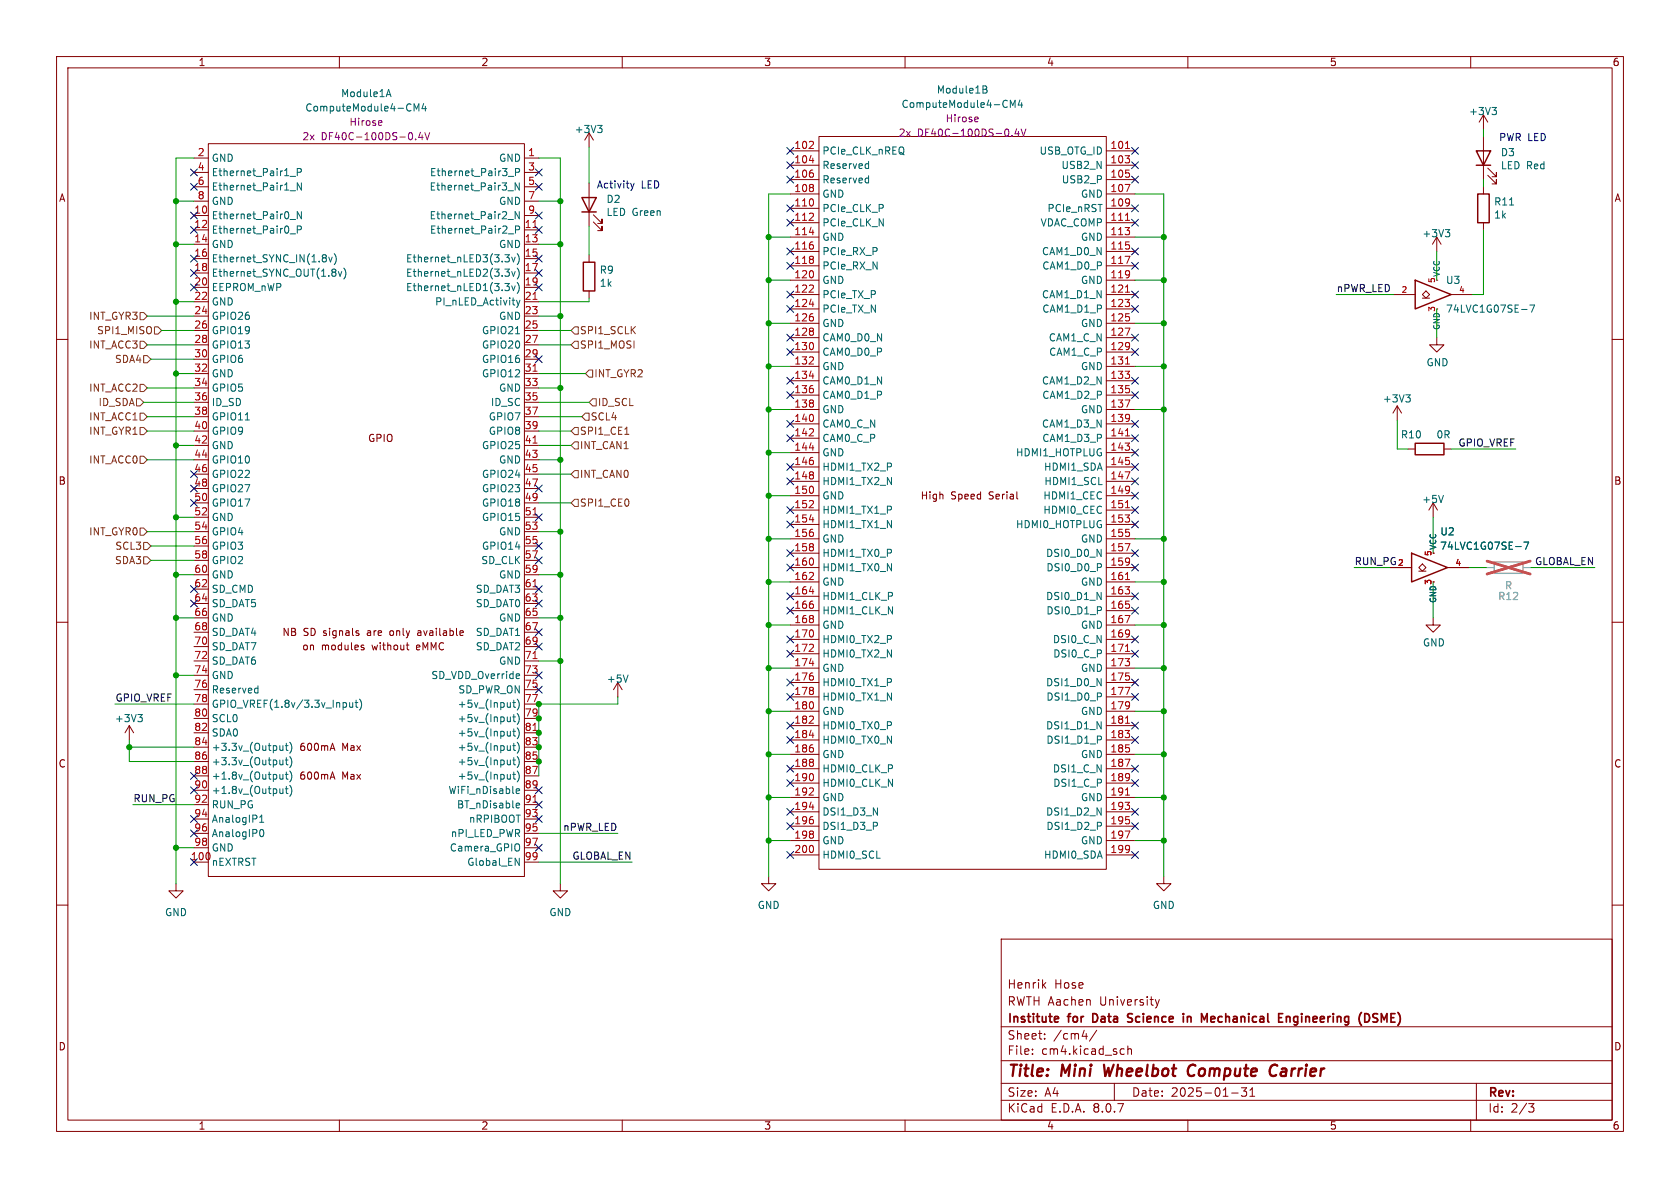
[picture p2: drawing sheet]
<svg xmlns="http://www.w3.org/2000/svg" width="297mm" height="210mm" viewBox="0 0 297 210" stroke-linecap="round" stroke-linejoin="round" font-family="sans-serif">
<g fill="none" stroke="#840000" stroke-width=".18">
<path d="M10 10h277v190h-277zM12 12h273v186h-273zM60 10v2M110 10v2M160 10v2M210 10v2M260 10v2M34.3 27.9h2.5M34.3 38.1h2.5M34.3 30.5h2.5M34.3 33h2.5M34.3 35.6h2.5"/>
<path d="M36.8 25.4h55.9v129.5h-55.9zM92.7 27.9h2.5M92.7 38.1h2.5M92.7 30.5h2.5M92.7 33h2.5M92.7 35.6h2.5M104.1 23.5v2.5M104.1 32.4v7.6M104.1 23.5l-.7 1.3M104.1 23.5l.8 1.3M104.9 39.2l1.5 1.6v-.8v.8h-.7M104.9 38l1.5 1.5v-.8v.8h-.7"/>
<path d="M139.7 26.7h5.1M139.7 29.2h5.1M139.7 31.8h5.1M139.7 34.3h5.1M139.7 36.8h5.1M139.7 39.4h5.1M144.8 24.1h50.8v129.6h-50.8zM195.6 26.7h5.1M195.6 29.2h5.1M195.6 31.8h5.1M195.6 34.3h5.1M195.6 36.8h5.1"/>
<path d="M195.6 39.4h5.1M262.3 20.3v2.6M262.3 24.1v7.7M262.3 33v1.3M262.3 39.4v1.2M262.3 20.3l-.8 1.3M262.3 20.3l.7 1.3M263 31l1.5 1.5v-.7v.7h-.7M263 29.7l1.5 1.5v-.7v.7h-.7M34.3 40.6h2.5M34.3 43.2h2.5M34.3 45.7h2.5"/>
<path d="M34.3 48.3h2.5M34.3 50.8h2.5M34.3 53.3h2.5M34.3 55.9h2.5M34.3 58.4h2.5M92.7 40.6h2.5M92.7 43.2h2.5M92.7 45.7h2.5M92.7 48.3h2.5M92.7 50.8h2.5M92.7 53.3h2.5M92.7 55.9h2.5"/>
<path d="M92.7 58.4h2.5M104.1 45.1v1.3M104.1 51.4v1.3M139.7 52.1h5.1M139.7 41.9h5.1M139.7 44.5h5.1M139.7 47h5.1M139.7 49.5h5.1M139.7 54.6h5.1M139.7 57.2h5.1M139.7 59.7h5.1M195.6 52.1h5.1"/>
<path d="M195.6 41.9h5.1M195.6 44.5h5.1M195.6 47h5.1M195.6 49.5h5.1M195.6 54.6h5.1M195.6 57.2h5.1M195.6 59.7h5.1M246.4 52.1h3.8M251.5 52.7h1.2M252.1 51.4l.6 .7-.6 .6-.6-.6zM254 59.7v1.3h1.3l-1.3 1.2-1.3-1.2h1.3M254 41.9l-.8 1.3"/>
<path d="M254 41.9v2.6M254 41.9l.8 1.3M256.5 52.1h3.8M10 60h2M34.3 61h2.5M34.3 63.5h2.5M34.3 66h2.5M34.3 68.6h2.5M34.3 71.1h2.5M34.3 73.7h2.5M34.3 76.2h2.5M34.3 78.7h2.5"/>
<path d="M92.7 61h2.5M92.7 63.5h2.5M92.7 66h2.5M92.7 68.6h2.5M92.7 71.1h2.5M92.7 73.7h2.5M92.7 76.2h2.5M92.7 78.7h2.5M139.7 62.2h5.1M139.7 64.8h5.1M139.7 67.3h5.1M139.7 69.9h5.1"/>
<path d="M139.7 72.4h5.1M139.7 74.9h5.1M139.7 77.5h5.1M195.6 62.2h5.1M195.6 64.8h5.1M195.6 67.3h5.1M195.6 69.9h5.1M195.6 72.4h5.1M195.6 74.9h5.1M195.6 77.5h5.1M247 71.8l-.7 1.2M247 71.8v2.5"/>
<path d="M247 71.8l.8 1.2M248.9 79.4h1.3M255.3 79.4h1.2M285 60h2M34.3 81.3h2.5M34.3 83.8h2.5M34.3 86.4h2.5M34.3 88.9h2.5M34.3 91.4h2.5M34.3 94h2.5M34.3 96.5h2.5M34.3 99.1h2.5"/>
<path d="M92.7 81.3h2.5M92.7 83.8h2.5M92.7 86.4h2.5M92.7 88.9h2.5M92.7 91.4h2.5M92.7 94h2.5M92.7 96.5h2.5M92.7 99.1h2.5M139.7 80h5.1M139.7 82.6h5.1M139.7 85.1h5.1M139.7 87.6h5.1"/>
<path d="M139.7 90.2h5.1M139.7 92.7h5.1M139.7 95.3h5.1M139.7 97.8h5.1M195.6 80h5.1M195.6 82.6h5.1M195.6 85.1h5.1M195.6 87.6h5.1M195.6 90.2h5.1M195.6 92.7h5.1M195.6 95.3h5.1M195.6 97.8h5.1"/>
<path d="M251.5 99.7l.6 .6-.6 .7-.7-.7zM253.4 88.9l-.8 1.3M253.4 88.9v2.5M253.4 88.9l.7 1.3M10 110h2M34.3 101.6h2.5M34.3 104.1h2.5M34.3 106.7h2.5M34.3 109.2h2.5M34.3 111.8h2.5M34.3 114.3h2.5M34.3 116.8h2.5"/>
<path d="M34.3 119.4h2.5M63.3 111.9l.2 .2-.2 .2M63.3 111.5l.1 .1M64 114.5h.3l.1 .2-.2 .2h-.2M64 114l.3 .1M71.8 114h.5M72.1 114.8l.2 .1M74.2 111.5l-.3 .1M74.3 111.9h-.3l-.2 .1 .1 .3h.4M92.7 101.6h2.5M92.7 104.1h2.5M92.7 106.7h2.5"/>
<path d="M92.7 109.2h2.5M92.7 111.8h2.5M92.7 114.3h2.5M92.7 116.8h2.5M92.7 119.4h2.5M139.7 100.3h5.1M139.7 102.9h5.1M139.7 105.4h5.1M139.7 108h5.1M139.7 110.5h5.1M139.7 113h5.1M139.7 115.6h5.1"/>
<path d="M139.7 118.1h5.1M195.6 100.3h5.1M195.6 102.9h5.1M195.6 105.4h5.1M195.6 108h5.1M195.6 110.5h5.1M195.6 113h5.1M195.6 115.6h5.1M195.6 118.1h5.1M245.7 100.3h3.9M250.8 101h1.3M253.4 109.2v1.3h1.2l-1.2 1.3-1.3-1.3h1.3"/>
<path d="M255.9 100.3h3.8M285 110h2M22.9 128.3l-.8 1.2M22.9 128.3v2.5M22.9 128.3l.7 1.2M34.3 121.9h2.5M34.3 124.5h2.5M34.3 127h2.5M34.3 129.5h2.5M34.3 132.1h2.5M34.3 134.6h2.5M34.3 137.2h2.5"/>
<path d="M34.3 139.7h2.5M58.5 137.4h.6M58.5 132.3h.6M58.8 136.5l.4 1.2M58.8 131.4l.4 1.3M92.7 121.9h2.5M92.7 124.5h2.5M92.7 127h2.5M92.7 129.5h2.5M92.7 132.1h2.5M92.7 134.6h2.5M92.7 137.2h2.5"/>
<path d="M92.7 139.7h2.5M109.2 120.7l-.7 1.2M109.2 120.7v2.5M109.2 120.7l.8 1.2M139.7 120.7h5.1M139.7 123.2h5.1M139.7 125.7h5.1M139.7 128.3h5.1M139.7 130.8h5.1M139.7 133.4h5.1M139.7 135.9h5.1M139.7 138.4h5.1"/>
<path d="M195.6 120.7h5.1M195.6 123.2h5.1M195.6 125.7h5.1M195.6 128.3h5.1M195.6 130.8h5.1M195.6 133.4h5.1M195.6 135.9h5.1M195.6 138.4h5.1M31.1 156.2v1.3h1.3l-1.3 1.3-1.3-1.3h1.3M34.3 142.2h2.5M34.3 144.8h2.5M34.3 147.3h2.5"/>
<path d="M34.3 149.9h2.5M92.7 142.2h2.5M92.7 144.8h2.5M92.7 147.3h2.5M92.7 149.9h2.5M92.7 152.4h2.5M99.1 156.2v1.3h1.2l-1.2 1.3-1.3-1.3h1.3M135.9 154.9v1.3h1.3l-1.3 1.3-1.3-1.3h1.3M139.7 141h5.1M139.7 143.5h5.1M139.7 146.1h5.1M139.7 148.6h5.1"/>
<path d="M139.7 151.1h5.1M195.6 141h5.1M195.6 143.5h5.1M195.6 146.1h5.1M195.6 148.6h5.1M195.6 151.1h5.1M205.7 154.9v1.3h1.3l-1.3 1.3-1.2-1.3h1.2M10 160h2M177 166h108v32h-108zM184.5 174.1l.4 .6M184.9 173.7l-.6 .6M204.2 176.7l.4 1"/>
<path d="M204.6 177.7l-.1 .4-.3 .1M205 176.7l-.4 1M285 160h2M60 198v2M110 198v2M160 198v2M177 194.5h108M177 191.5h108M177 187.5h108M177 181.5h108M182.5 186.3v.1M182.5 185.5v.1"/>
<path d="M184.7 183.6v.1M184.7 182.8v.1M191.3 183.2h.9M193.9 182.1l-1.3 2M197 191.5v3M198.3 185.4l.4 .1M198.7 186.3l-.4 .1M199.4 185.5l.2-.1 .4 .1v.9M199.4 184.9v1.5M210 198v2M217.7 193.2h1.2M220.4 192.3l-.5 .6 .4 .1v.7l-.2 .1h-.4l-.2-.1"/>
<path d="M221 193.8h.8M221 192.7l.4-.4v1.5M260 198v2M261 191.5v6.5M270.2 195.1h1l-.5 .6 .4 .1 .1 .5-.3 .3h-.4"/>
</g>
<path d="M195.2 188.2l.2 2 .6-1.4M211 188.2a1.13 1.13 0 0 0-1 .7 1.13 1.13 0 0 0 .3 1.2l.2 .1 .5-.1M225.6 190a.73 .73 0 0 1-.9 .1M225.8 188.4a.69 .69 0 0 0-1 .1" fill="none" stroke="#840000" stroke-width=".4"/>
<g fill="none" stroke="#840000" stroke-width=".3">
<path d="M186.6 179.7l.5 .1v.2l-.7 .2M193.6 179.2h-.4v1.5h.4M200.2 179.3l-.6-.1-.3 .3 .2 .3 .6 .2M209.2 179.2v.1M209.9 179.7v1M210.5 179.8l-.4-.1-.2 .1M214.6 179.7h-.3l-.2 .2v.7l.5 .1M226.1 179.2h.7M227.4 179.8l.2-.1 .4 .1 .1 .9M227.4 179.7v1M241.6 179.2a.81 .81 0 0 1 .5 .7 .81 .81 0 0 1-.5 .8M243.3 179.2h-.3l-.3 .3 .1 .3 .5 .2"/>
<path d="M187.1 180.6l-.5 .1M199.3 180.6h.8M214.8 180l-.7 .2M226.1 180.7h.7M242.7 180.6l.6 .1"/>
</g>
<path d="M102.9 34.9h2.5l-1.3 2.6zM102.9 37.5h2.5M261 26.7h2.5l-1.2 2.5zM261 29.2h2.5M261.2 34.3h2.1v5.1h-2.1zM103.1 46.4h2.1v5h-2.1zM250.2 49.5l6.3 2.6-6.3 2.5zM250.2 78.4h5.1v2h-5.1zM249.6 97.8l6.3 2.5-6.3 2.6z" fill="none" stroke="#840000" stroke-width=".25"/>
<g fill="none" stroke="#006464" stroke-width=".18">
<path d="M68.4 16.7h.6M68.7 15.8l.4 1.3M73.2 19.6v-1.2l.4 .9 .5-.9v1.2M74.9 18.3l-.3 .9h.8M75.2 18.8v.8M173.8 15.2l.6 .1v.2l-.2 .3M173.8 15.8h.4M174.2 15.8l.3 .2-.1 .3-.6 .2M178.6 19v-1.3l.4 .9 .5-.9v1.3M180.3 17.7l-.3 .9h.8M180.6 18.1v.9M263.8 19h.8l-.5 .5"/>
<path d="M264.3 19.5l.3 .2v.3l-.3 .3M51.3 38.8h1M51.3 31.2h1M51.3 33.7h1M52.6 30.5l.6-.1 .1-.2-.1-.3-.6-.1v1.3M53.3 32.3v1.3l-.7-1.3v1.3M53.3 37.4v1.3l-.7-1.3v1.3M89.8 38.8h1M89.8 33.7h1M89.9 31.2h.9M91.1 30.5l.6-.1 .2-.2-.1-.3-.7-.1v1.3M91.8 32.3v1.3l-.7-1.3v1.3"/>
<path d="M91.8 37.4v1.3l-.7-1.3v1.3M105.7 22.2h.7l-.4 .5M106.2 22.7l.2 .2v.3l-.2 .2M153.2 28.9l.4 .1M153.2 31.5h.4M153.6 29.7l-.4 .1M153.6 28.5v1.3M153.6 31.1v1.2M153.6 32.3h-.4M266.9 36.2h.7M51.3 41.3h1M52.6 40.6h.6l.1-.2-.1-.3-.6-.2v1.3"/>
<path d="M57.6 45.2v.3M57.6 45.7v.5M58.1 45.5l.3 .8 .3-.8M59.1 44.8a1.46 1.46 0 0 1 0 2M59.8 48l.3 .8 .3-.8M60.8 47.4a1.46 1.46 0 0 1 0 1.9M89.3 45h.7l-.4 .5 .4 .1v.5l-.2 .2h-.4M89.3 47.6h.7l-.4 .5 .4 .1v.4l-.2 .2h-.4M89.3 50.1h.7l-.4 .5 .4 .1v.4l-.2 .3h-.4M89.9 41.3h.9M90.5 45.5l.3 .8 .3-.8M90.5 48l.3 .8 .3-.8"/>
<path d="M90.5 50.5l.3 .9 .3-.9M91.1 40.6h.6l.2-.2-.1-.3-.7-.2v1.3M91.1 59h.8M91.3 53.1l.3 .8M91.4 44.8a1.46 1.46 0 0 1 0 2M91.4 47.4a1.46 1.46 0 0 1 0 1.9M91.4 49.9a1.46 1.46 0 0 1 0 2M91.6 53.9l-.3 .4M91.9 53.1l-.3 .8M255.5 40.6h.8l-.4 .5M256.1 41.1l.2 .2v.3l-.2 .3M269 54.7h1"/>
<path d="M270.5 53.9h.8l-.5 1.3M43.4 74.2h.7M248.5 69.8h.8l-.4 .5M249.1 70.3l.2 .2v.3l-.2 .3M255.2 87.6l-.4 1.2M268 96.6h.9M269.4 95.8h.8l-.5 1.3M91.4 119.1l.4 .1 .1 .2-.6 .1M91.8 119.9l-.4 .1M111 119.3l-.4 1.3M24.4 126.3h.8l-.5 .5M24.9 126.8l.3 .2v.3l-.3 .3"/>
<path d="M45.2 121.7h.4M45.6 121.2v1.3M45.6 122.4l-.4 .1M50 132.5l-.3 .2M50 131.8v.9M50 134.4v.8M50 136.9v.8M50 139.4v.9M50 135.1l-.3 .1M50 137.6l-.3 .1M50.4 131.8h.5M50.4 134.4h.5"/>
<path d="M50.4 136.9h.5M50.4 139.4h.5M50.6 131.4v1.1l.3 .2M50.6 133.9v1.1l.3 .2M50.6 136.5v1.1l.3 .1M50.6 139v1.1l.3 .2M51.2 133.7a1.46 1.46 0 0 1 0 2M51.2 131.2a1.46 1.46 0 0 1 0 1.9M51.2 136.3a1.46 1.46 0 0 1 0 1.9M51.2 138.8a1.46 1.46 0 0 1 0 2M61.2 124.3v.6M61.8 124.2l.1 .8h.3l.2-.1"/>
<path d="M62.4 124.2v.8M62.8 124.2h.5M63 123.8v1.1l.3 .1M63.6 123.6a1.46 1.46 0 0 1 0 1.9M90.7 124.2h.4M90.7 126.7h.4M90.7 129.3h.4M90.7 131.8h.4M90.7 134.4h.4M90.7 136.9h.4M90.8 123.8v1.1l.3 .1M90.8 126.3v1.1l.3 .2"/>
<path d="M90.8 128.8v1.1l.3 .2M90.8 131.4v1.1l.3 .2M90.8 133.9v1.1l.3 .2M90.8 136.5v1.1l.3 .1M91.3 139.9l.6-.2-.1-.2-.4-.1-.1 .2v.6h.5M91.4 123.6a1.46 1.46 0 0 1 0 1.9M91.4 126.1a1.46 1.46 0 0 1 0 2M91.4 128.7a1.46 1.46 0 0 1 0 1.9M91.4 131.2a1.46 1.46 0 0 1 0 1.9M91.4 133.7a1.46 1.46 0 0 1 0 2M91.4 136.3a1.46 1.46 0 0 1 0 1.9M45.9 145.4h.7"/>
<path d="M45.9 144.5l.4-.4v1.3M46 146.8l.2-.2a.68 .68 0 0 1 .4 .7 .68 .68 0 0 1-.4 .6l-.2-.1M50 140.2l-.3 .1M91.1 151.7l.7 1.3v-1.3M91.3 142h.4l.2 .3-.6 .1M91.3 142.8h.5M91.6 149.2h.1a.81 .81 0 0 1-.1 1.2"/>
</g>
<g fill="none" stroke="#a90000" stroke-width=".18">
<path d="M143 26.3h.8M143 39h.8M143.1 28.4h.8M143.8 25.1v.4M143.8 37.8v.4M198.9 32.6h.9l-.6 1.3M199 26.3h.7M199 39h.7M94.2 40.2h.7M94.2 52.9h.7M143 51.7h.8M143.1 41.1h.8"/>
<path d="M143.1 53.8h.8M143.8 50.5v.4M198.9 45.3h.9l-.6 1.3M198.9 58h.9l-.6 1.3M199 51.7h.7M94.2 65.6h.7M94.2 78.3h.7M143 64.4h.8M143 77.1h.8M143.1 66.5h.8M143.1 79.2h.8M143.8 63.2v.4"/>
<path d="M143.8 75.9v.4M198.9 70.7h.9l-.6 1.3M199 64.4h.7M199 77.1h.7M94.2 91h.7M143 89.8h.8M143.1 91.9h.8M143.8 88.6v.4M198.9 83.4h.9l-.6 1.3M198.9 96.1h.9l-.6 1.3M199 89.8h.7M94.2 103.7h.7"/>
<path d="M94.2 116.4h.7M143 102.5h.8M143 115.2h.8M143.1 104.6h.8M143.1 117.3h.8M143.8 101.3v.4M143.8 114v.4M198.9 108.8h.9l-.6 1.3M199 102.5h.7M199 115.2h.7M94.2 129.1h.7M143 127.9h.8"/>
<path d="M143.1 130h.8M143.8 126.7v.4M143.8 139.4v.4M198.9 121.5h.9l-.6 1.3M198.9 134.2h.9l-.6 1.3M199 127.9h.7M94.2 141.8h.7M143 140.6h.8M143.1 142.7h.8M198.9 146.9h.9l-.6 1.3M199 140.6h.7"/>
</g>
<path d="M67.1 21.3l.4 .1v.2l-.6 .1M67.5 22.1l-.4 .1M73.5 24.6v.1M74.3 23.4l-.3 .9h.8M74.6 23.9v.8M75.1 23.4l.4 1.3 .5-1.3M172.5 20.7h.4v.3l-.6 .1M172.9 21.5h-.4M178.9 24v.1M179.7 22.7l-.3 1h.8M180 23.2v.9M180.5 22.8l.4 1.3 .5-1.3" fill="none" stroke="#840084" stroke-width=".18"/>
<path d="M264.2 99.3h5v2h-5z" fill="none" stroke="#a1a1a1" stroke-width=".25"/>
<path d="M262.9 100.3h1.3M269.2 100.3h1.3" fill="none" stroke="#a1a1a1" stroke-width=".18"/>
<path d="M262.9 99.2l7.6 2.3M270.5 99.2l-7.6 2.3" fill="none" stroke="#e75356" stroke-width=".46"/>
<g fill="none" stroke="#725600" stroke-width=".18">
<path d="M24.8 55.2h.6l.6 .7-.6 .6h-.6zM27.3 57.8h.6l.7 .6-.7 .7h-.6zM101.6 57.8h.6v1.3h-.6l-.6-.7zM24.1 70.5h.7l.6 .6-.6 .7h-.7zM24.8 73h.6l.6 .7-.6 .6h-.6zM24.8 60.3h.6l.6 .7-.6 .6h-.6zM24.8 67.9h.6l.6 .7-.6 .6h-.6zM24.8 75.6h.6l.6 .6-.6 .6h-.6zM25.4 62.9h.6l.7 .6-.7 .6h-.6zM101.6 60.3h.6v1.3h-.6l-.6-.6zM101.6 75.6h.6v1.2h-.6l-.6-.6zM101.6 78.1h.6v1.3h-.6l-.6-.7z"/>
<path d="M103.5 73h.6v1.3h-.6l-.6-.6zM104.1 65.4h.7v1.3h-.7l-.6-.7zM104.8 70.5h.6v1.3h-.6l-.7-.7zM110.4 76.8h.8M24.8 80.6h.6l.6 .7-.6 .6h-.6zM24.8 93.3h.6l.6 .7-.6 .6h-.6zM25.4 95.9h.6l.7 .6-.7 .7h-.6zM25.4 98.4h.6l.7 .7-.7 .6h-.6zM101.6 83.2h.6v1.3h-.6l-.6-.7zM101.6 88.3h.6v1.2h-.6l-.6-.6z"/>
</g>
<path d="M111.5 32.4l.3 .8M111.8 33.2l-.3 .5M112.1 32.4l-.3 .8" fill="none" stroke="#0000c2" stroke-width=".18"/>
<g fill="none" stroke="#009600" stroke-width=".18">
<path d="M31.1 35.6h3.2M34.3 27.9h-3.2v128.3M95.2 27.9h3.9v128.3M95.2 35.6h3.9M104.1 26v6.4M139.7 34.3h-3.8v120.6M200.7 34.3h5v120.6M262.3 22.9v1.2M262.3 31.8v1.2M26 55.9h8.3M28.6 58.4h5.7M31.1 53.3h3.2"/>
<path d="M31.1 43.2h3.2M95.2 55.9h3.9M95.2 58.4h5.8M95.2 43.2h3.9M104.1 52.7v.6h-8.9M104.1 40v5.1M135.9 49.5h3.8M135.9 57.2h3.8M135.9 41.9h3.8M200.7 49.5h5M200.7 57.2h5M200.7 41.9h5"/>
<path d="M236.2 52.1h10.2M254 44.5v5M254 54.6v5.1M262.3 40.6v11.5h-2M25.4 71.1h8.9M26 68.6h8.3M26 76.2h8.3M26 73.7h8.3M26 61h8.3M26.7 63.5h7.6M31.1 78.7h3.2M31.1 66h3.2"/>
<path d="M95.2 68.6h3.9M95.2 71.1h8.9M95.2 78.7h5.8M95.2 76.2h5.8M95.2 73.7h7.7M95.2 61h5.8M95.2 66h8.3M135.9 64.8h3.8M135.9 72.4h3.8M200.7 64.8h5M200.7 72.4h5M247 74.3v5.1h1.9"/>
<path d="M256.5 79.4h11.5M26 94h8.3M26 81.3h8.3M26.7 99.1h7.6M26.7 96.5h7.6M31.1 91.4h3.2M95.2 94h3.9M95.2 83.8h5.8M95.2 88.9h5.8M95.2 81.3h3.9M135.9 95.3h3.8M135.9 87.6h3.8"/>
<path d="M135.9 80h3.8M200.7 95.3h5M253.4 91.4v6.4M31.1 101.6h3.2M31.1 109.2h3.2M31.1 119.4h3.2M95.2 101.6h3.9M95.2 109.2h3.9M95.2 116.8h3.9M135.9 118.1h3.8M135.9 110.5h3.8M135.9 102.9h3.8"/>
<path d="M200.7 118.1h5M200.7 110.5h5M200.7 102.9h5M239.4 100.3h6.3M253.4 102.9v6.3M259.7 100.3h3.2M270.5 100.3h11.4M20.3 124.5h14M22.9 132.1h11.4M22.9 130.8v3.8h11.4M109.2 123.2v1.3h-14v12.7M135.9 133.4h3.8"/>
<path d="M135.9 125.7h3.8M200.7 133.4h5M200.7 125.7h5M23.5 142.2h10.8M31.1 149.9h3.2M95.2 147.3h14M95.2 152.4h16.6M135.9 141h3.8M135.9 148.6h3.8M200.7 141h5M200.7 148.6h5"/>
</g>
<g fill="none" stroke="#000084" stroke-width=".18">
<path d="M33.7 37.5l1.2 1.2M33.7 29.9l1.2 1.2M33.7 32.4l1.2 1.2M34.9 37.5l-1.2 1.2M34.9 29.9l-1.2 1.2M34.9 32.4l-1.2 1.2M94.6 37.5l1.3 1.2M94.6 29.9l1.3 1.2M94.6 32.4l1.3 1.2M95.9 37.5l-1.3 1.2M95.9 29.9l-1.3 1.2M95.9 32.4l-1.3 1.2"/>
<path d="M139.1 36.2l1.2 1.2M139.1 28.6l1.2 1.2M139.1 26.1l1.2 1.2M139.1 31.1l1.2 1.3M139.1 38.8l1.2 1.2M140.3 36.2l-1.2 1.2M140.3 28.6l-1.2 1.2M140.3 26.1l-1.2 1.2M140.3 31.1l-1.2 1.3M140.3 38.8l-1.2 1.2M200.1 31.1l1.2 1.3M200.1 26.1l1.2 1.2"/>
<path d="M200.1 28.6l1.2 1.2M200.1 36.2l1.2 1.2M200.1 38.8l1.2 1.2M201.3 36.2l-1.2 1.2M201.3 28.6l-1.2 1.2M201.3 31.1l-1.2 1.3M201.3 26.1l-1.2 1.2M201.3 38.8l-1.2 1.2M33.7 40l1.2 1.2M33.7 45.1l1.2 1.2M33.7 50.2l1.2 1.2M33.7 47.7l1.2 1.2"/>
<path d="M34.9 40l-1.2 1.2M34.9 45.1l-1.2 1.2M34.9 50.2l-1.2 1.2M34.9 47.7l-1.2 1.2M94.6 47.7l1.3 1.2M94.6 50.2l1.3 1.2M94.6 45.1l1.3 1.2M94.6 40l1.3 1.2M95.9 47.7l-1.3 1.2M95.9 50.2l-1.3 1.2M95.9 45.1l-1.3 1.2M95.9 40l-1.3 1.2"/>
<path d="M139.1 54l1.2 1.2M139.1 51.5l1.2 1.2M139.1 59.1l1.2 1.2M139.1 43.8l1.2 1.3M139.1 46.4l1.2 1.2M140.3 54l-1.2 1.2M140.3 51.5l-1.2 1.2M140.3 59.1l-1.2 1.2M140.3 46.4l-1.2 1.2M140.3 43.8l-1.2 1.3M200.1 46.4l1.2 1.2M200.1 54l1.2 1.2"/>
<path d="M200.1 51.5l1.2 1.2M200.1 59.1l1.2 1.2M200.1 43.8l1.2 1.3M201.3 43.8l-1.2 1.3M201.3 46.4l-1.2 1.2M201.3 54l-1.2 1.2M201.3 51.5l-1.2 1.2M201.3 59.1l-1.2 1.2M94.6 62.9l1.3 1.2M95.9 62.9l-1.3 1.2M139.1 66.7l1.2 1.2M139.1 61.6l1.2 1.2"/>
<path d="M139.1 74.3l1.2 1.2M139.1 76.9l1.2 1.2M139.1 69.2l1.2 1.3M140.3 66.7l-1.2 1.2M140.3 61.6l-1.2 1.2M140.3 69.2l-1.2 1.3M140.3 74.3l-1.2 1.2M140.3 76.9l-1.2 1.2M200.1 74.3l1.2 1.2M200.1 79.4l1.2 1.2M200.1 76.9l1.2 1.2M200.1 66.7l1.2 1.2"/>
<path d="M200.1 69.2l1.2 1.3M200.1 61.6l1.2 1.2M201.3 74.3l-1.2 1.2M201.3 79.4l-1.2 1.2M201.3 76.9l-1.2 1.2M201.3 66.7l-1.2 1.2M201.3 69.2l-1.2 1.3M201.3 61.6l-1.2 1.2M33.7 88.3l1.2 1.2M33.7 85.8l1.2 1.2M33.7 83.2l1.2 1.2M34.9 88.3l-1.2 1.2"/>
<path d="M34.9 85.8l-1.2 1.2M34.9 83.2l-1.2 1.2M94.6 90.8l1.3 1.2M94.6 98.5l1.3 1.2M94.6 85.8l1.3 1.2M94.6 95.9l1.3 1.2M95.9 98.5l-1.3 1.2M95.9 95.9l-1.3 1.2M95.9 90.8l-1.3 1.2M95.9 85.8l-1.3 1.2M139.1 81.9l1.2 1.3M139.1 84.5l1.2 1.2"/>
<path d="M139.1 97.2l1.2 1.2M139.1 92.1l1.2 1.2M139.1 89.6l1.2 1.2M139.1 99.7l1.2 1.2M140.3 99.7l-1.2 1.2M140.3 81.9l-1.2 1.3M140.3 84.5l-1.2 1.2M140.3 97.2l-1.2 1.2M140.3 92.1l-1.2 1.2M140.3 89.6l-1.2 1.2M200.1 87l1.2 1.2M200.1 84.5l1.2 1.2"/>
<path d="M200.1 81.9l1.2 1.3M200.1 99.7l1.2 1.2M200.1 89.6l1.2 1.2M200.1 97.2l1.2 1.2M200.1 92.1l1.2 1.2M201.3 87l-1.2 1.2M201.3 84.5l-1.2 1.2M201.3 81.9l-1.2 1.3M201.3 99.7l-1.2 1.2M201.3 89.6l-1.2 1.2M201.3 97.2l-1.2 1.2M201.3 92.1l-1.2 1.2"/>
<path d="M33.7 106.1l1.2 1.2M33.7 103.5l1.2 1.2M34.9 106.1l-1.2 1.2M34.9 103.5l-1.2 1.2M94.6 106.1l1.3 1.2M94.6 111.2l1.3 1.2M94.6 103.5l1.3 1.2M94.6 113.7l1.3 1.2M94.6 118.8l1.3 1.2M95.9 111.2l-1.3 1.2M95.9 106.1l-1.3 1.2M95.9 103.5l-1.3 1.2"/>
<path d="M95.9 113.7l-1.3 1.2M95.9 118.8l-1.3 1.2M139.1 104.8l1.2 1.2M139.1 107.3l1.2 1.3M139.1 115l1.2 1.2M139.1 112.4l1.2 1.2M140.3 104.8l-1.2 1.2M140.3 107.3l-1.2 1.3M140.3 112.4l-1.2 1.2M140.3 115l-1.2 1.2M200.1 115l1.2 1.2M200.1 112.4l1.2 1.2"/>
<path d="M200.1 104.8l1.2 1.2M200.1 107.3l1.2 1.3M201.3 115l-1.2 1.2M201.3 112.4l-1.2 1.2M201.3 104.8l-1.2 1.2M201.3 107.3l-1.2 1.3M33.7 136.6l1.2 1.2M33.7 139.1l1.2 1.2M34.9 136.6l-1.2 1.2M34.9 139.1l-1.2 1.2M94.6 121.3l1.3 1.2M94.6 139.1l1.3 1.2"/>
<path d="M95.9 121.3l-1.3 1.2M95.9 139.1l-1.3 1.2M139.1 122.6l1.2 1.2M139.1 120l1.2 1.3M139.1 135.3l1.2 1.2M139.1 130.2l1.2 1.2M139.1 127.7l1.2 1.2M139.1 137.8l1.2 1.2M140.3 137.8l-1.2 1.2M140.3 130.2l-1.2 1.2M140.3 122.6l-1.2 1.2M140.3 120l-1.2 1.3"/>
<path d="M140.3 135.3l-1.2 1.2M140.3 127.7l-1.2 1.2M200.1 120l1.2 1.3M200.1 122.6l1.2 1.2M200.1 135.3l1.2 1.2M200.1 137.8l1.2 1.2M200.1 127.7l1.2 1.2M200.1 130.2l1.2 1.2M201.3 120l-1.2 1.3M201.3 122.6l-1.2 1.2M201.3 135.3l-1.2 1.2M201.3 137.8l-1.2 1.2"/>
<path d="M201.3 127.7l-1.2 1.2M201.3 130.2l-1.2 1.2M33.7 144.2l1.2 1.2M33.7 146.7l1.2 1.2M33.7 151.8l1.2 1.2M34.9 144.2l-1.2 1.2M34.9 146.7l-1.2 1.2M34.9 151.8l-1.2 1.2M94.6 149.3l1.3 1.2M94.6 144.2l1.3 1.2M94.6 141.6l1.3 1.2M95.9 149.3l-1.3 1.2"/>
<path d="M95.9 144.2l-1.3 1.2M95.9 141.6l-1.3 1.2M139.1 142.9l1.2 1.2M139.1 145.4l1.2 1.3M139.1 150.5l1.2 1.2M140.3 145.4l-1.2 1.3M140.3 142.9l-1.2 1.2M140.3 150.5l-1.2 1.2M200.1 145.4l1.2 1.3M200.1 150.5l1.2 1.2M200.1 142.9l1.2 1.2M201.3 145.4l-1.2 1.3"/>
<path d="M201.3 150.5l-1.2 1.2M201.3 142.9l-1.2 1.2"/>
</g>
<g fill="#009600" stroke="#009600" stroke-width=".18">
<circle cx="99.1" cy="94" r=".46"/>
<circle cx="31.1" cy="78.7" r=".46"/>
<circle cx="31.1" cy="91.4" r=".46"/>
<circle cx="135.9" cy="133.4" r=".46"/>
<circle cx="135.9" cy="118.1" r=".46"/>
<circle cx="135.9" cy="125.7" r=".46"/>
<circle cx="135.9" cy="141" r=".46"/>
<circle cx="135.9" cy="148.6" r=".46"/>
<circle cx="99.1" cy="109.2" r=".46"/>
<circle cx="99.1" cy="101.6" r=".46"/>
<circle cx="31.1" cy="109.2" r=".46"/>
<circle cx="31.1" cy="119.4" r=".46"/>
<circle cx="95.2" cy="127" r=".46"/>
<circle cx="95.2" cy="129.5" r=".46"/>
<circle cx="99.1" cy="116.8" r=".46"/>
<circle cx="95.2" cy="124.5" r=".46"/>
<circle cx="95.2" cy="132.1" r=".46"/>
<circle cx="95.2" cy="134.6" r=".46"/>
<circle cx="31.1" cy="149.9" r=".46"/>
<circle cx="31.1" cy="101.6" r=".46"/>
<circle cx="22.9" cy="132.1" r=".46"/>
<circle cx="99.1" cy="35.6" r=".46"/>
<circle cx="99.1" cy="43.2" r=".46"/>
<circle cx="99.1" cy="55.9" r=".46"/>
<circle cx="99.1" cy="68.6" r=".46"/>
<circle cx="99.1" cy="81.3" r=".46"/>
<circle cx="31.1" cy="66" r=".46"/>
<circle cx="31.1" cy="43.2" r=".46"/>
<circle cx="31.1" cy="35.6" r=".46"/>
<circle cx="31.1" cy="53.3" r=".46"/>
<circle cx="135.9" cy="110.5" r=".46"/>
<circle cx="205.7" cy="64.8" r=".46"/>
<circle cx="205.7" cy="72.4" r=".46"/>
<circle cx="205.7" cy="41.9" r=".46"/>
<circle cx="205.7" cy="49.5" r=".46"/>
<circle cx="205.7" cy="57.2" r=".46"/>
<circle cx="205.7" cy="133.4" r=".46"/>
<circle cx="205.7" cy="125.7" r=".46"/>
<circle cx="205.7" cy="141" r=".46"/>
<circle cx="205.7" cy="110.5" r=".46"/>
<circle cx="205.7" cy="118.1" r=".46"/>
<circle cx="205.7" cy="95.3" r=".46"/>
<circle cx="205.7" cy="148.6" r=".46"/>
<circle cx="205.7" cy="102.9" r=".46"/>
<circle cx="135.9" cy="72.4" r=".46"/>
<circle cx="135.9" cy="57.2" r=".46"/>
<circle cx="135.9" cy="49.5" r=".46"/>
<circle cx="135.9" cy="95.3" r=".46"/>
<circle cx="135.9" cy="87.6" r=".46"/>
<circle cx="135.9" cy="102.9" r=".46"/>
<circle cx="135.9" cy="64.8" r=".46"/>
<circle cx="135.9" cy="41.9" r=".46"/>
<circle cx="135.9" cy="80" r=".46"/>
</g>
<g font-size="2.8" fill="#840000">
<text x="178" y="190.9">Title:</text>
<text x="187.7" y="190.9">Mini</text>
<text x="196" y="190.9">Wheelbot</text>
<text x="211.6" y="190.9">Compute</text>
<text x="226.9" y="190.9">Carrier</text>
</g>
<g font-size="2.1" fill="#840000">
<text x="178" y="178">RWTH Aachen</text>
<text x="178" y="175">Henrik</text>
<text x="186.4" y="175">Hose</text>
<text x="194.5" y="178">University</text>
<text x="178" y="184">Sheet:</text>
<text x="178" y="181.2">Institute</text>
<text x="186.2" y="184">/cm4/</text>
<text x="189" y="181.2">for</text>
<text x="193.8" y="181.2">Data</text>
<text x="200.7" y="181.2">Science</text>
<text x="211" y="181.2">in</text>
<text x="214.9" y="181.2">Mechanical</text>
<text x="229.1" y="181.2">Engineering</text>
<text x="243.9" y="181.2">(DSME)</text>
<text x="178" y="186.7">File:</text>
<text x="184.1" y="186.7">cm4.kicad_sch</text>
<text x="178" y="196.9">KiCad</text>
<text x="178" y="194.1">Size:</text>
<text x="184.7" y="194.1">A4</text>
<text x="185.7" y="196.9">E.D.A.</text>
<text x="193.3" y="196.9">8.0.7</text>
<text x="200" y="194.1">Date:</text>
<text x="207" y="194.1">2025-01-31</text>
<text x="263" y="194.3">Rev:</text>
<text x="263" y="196.9">Id:</text>
<text x="267.1" y="196.9">2/3</text>
</g>
<g font-size="1.8" fill="#840000">
<text x="35" y="11.9">1</text>
<text x="85" y="11.9">2</text>
<text x="135" y="11.9">3</text>
<text x="185" y="11.9">4</text>
<text x="235" y="11.9">5</text>
<text x="285" y="11.9">6</text>
<text x="10.3" y="35.9">A</text>
<text x="285.3" y="35.9">A</text>
<text x="65" y="78.3">GPIO</text>
<text x="10.3" y="85.9">B</text>
<text x="162.7" y="88.5">High</text>
<text x="168.1" y="88.5">Speed</text>
<text x="175" y="88.5">Serial</text>
<text x="285.3" y="85.9">B</text>
<text x="49.8" y="112.6">NB</text>
<text x="53.6" y="112.6">SD signals</text>
<text x="65.2" y="112.6">are</text>
<text x="69.4" y="112.6">only</text>
<text x="74.6" y="112.6">available</text>
<text x="53.3" y="115.2">on</text>
<text x="56.8" y="115.2">modules</text>
<text x="65.9" y="115.2">without</text>
<text x="73.9" y="115.2">eMMC</text>
<text x="10.3" y="135.9">C</text>
<text x="52.8" y="133">600mA</text>
<text x="60.4" y="133">Max</text>
<text x="285.3" y="135.9">C</text>
<text x="52.8" y="138">600mA</text>
<text x="60.4" y="138">Max</text>
<text x="10.3" y="185.9">D</text>
<text x="285.3" y="185.9">D</text>
<text x="35" y="199.9">1</text>
<text x="85" y="199.9">2</text>
<text x="135" y="199.9">3</text>
<text x="185" y="199.9">4</text>
<text x="235" y="199.9">5</text>
<text x="285" y="199.9">6</text>
</g>
<g font-size="1.8" fill="#006464">
<text x="60.2" y="17.4">Module1A</text>
<text x="165.5" y="16.7">Module1B</text>
<text x="53.9" y="19.9">ComputeModule4-CM4</text>
<text x="101.5" y="23.7">+3V3</text>
<text x="159.3" y="19.3">ComputeModule4-CM4</text>
<text x="259.6" y="20.5">+3V3</text>
<text x="37.3" y="28.8">GND</text>
<text x="88.1" y="28.8">GND</text>
<text x="145.3" y="27.5">PCIe_CLK_nREQ</text>
<text x="183.7" y="27.5">USB_OTG_ID</text>
<text x="265.2" y="27.8">D3</text>
<text x="37.3" y="31.3">Ethernet_Pair1_P</text>
<text x="37.3" y="33.9">Ethernet_Pair1_N</text>
<text x="75.9" y="33.9">Ethernet_Pair3_N</text>
<text x="75.9" y="31.3">Ethernet_Pair3_P</text>
<text x="145.3" y="30.1">Reserved</text>
<text x="145.3" y="32.6">Reserved</text>
<text x="145.3" y="35.2">GND</text>
<text x="187.6" y="30.1">USB2_N</text>
<text x="187.6" y="32.6">USB2_P</text>
<text x="191" y="35.2">GND</text>
<text x="265.2" y="30.1">LED Red</text>
<text x="37.3" y="39">Ethernet_Pair0_N</text>
<text x="37.3" y="41.5">Ethernet_Pair0_P</text>
<text x="37.3" y="36.4">GND</text>
<text x="75.9" y="39">Ethernet_Pair2_N</text>
<text x="75.9" y="41.5">Ethernet_Pair2_P</text>
<text x="88.1" y="36.4">GND</text>
<text x="107.1" y="36.1">D2</text>
<text x="107.1" y="38.4">LED Green</text>
<text x="145.3" y="37.7">PCIe_CLK_P</text>
<text x="145.3" y="40.2">PCIe_CLK_N</text>
<text x="183.9" y="40.2">VDAC_COMP</text>
<text x="185.1" y="37.7">PCIe_nRST</text>
<text x="264" y="36.5">R11</text>
<text x="264" y="38.8">1k</text>
<text x="37.3" y="44">GND</text>
<text x="37.3" y="46.6">Ethernet_SYNC_IN(1.8v)</text>
<text x="71.7" y="46.6">Ethernet_nLED3(3.3v)</text>
<text x="88.1" y="44">GND</text>
<text x="145.3" y="42.8">GND</text>
<text x="145.3" y="45.3">PCIe_RX_P</text>
<text x="145.3" y="47.9">PCIe_RX_N</text>
<text x="184.1" y="45.3">CAM1_D0_N</text>
<text x="184.2" y="47.9">CAM1_D0_P</text>
<text x="191" y="42.8">GND</text>
<text x="251.4" y="42.1">+3V3</text>
<text x="37.3" y="49.1">Ethernet_SYNC_OUT(1.8v)</text>
<text x="37.3" y="51.7">EEPROM_nWP</text>
<text x="71.7" y="49.1">Ethernet_nLED2(3.3v)</text>
<text x="71.7" y="51.7">Ethernet_nLED1(3.3v)</text>
<text x="105.9" y="48.6">R9</text>
<text x="105.9" y="50.9">1k</text>
<text x="145.3" y="50.4">GND</text>
<text x="145.3" y="52.9">PCIe_TX_P</text>
<text x="184.1" y="52.9">CAM1_D1_N</text>
<text x="191" y="50.4">GND</text>
<text x="255.5" y="50.4">U3</text>
<text x="37.3" y="54.2">GND</text>
<text x="37.3" y="56.7">GPIO26</text>
<text x="37.3" y="59.3">GPIO19</text>
<text x="76.8" y="54.2">PI_nLED_Activity</text>
<text x="85.1" y="59.3">GPIO21</text>
<text x="88.1" y="56.7">GND</text>
<text x="145.3" y="55.5">PCIe_TX_N</text>
<text x="145.3" y="58">GND</text>
<text x="184.2" y="55.5">CAM1_D1_P</text>
<text x="191" y="58">GND</text>
<text x="255.5" y="55.5">74LVC1G07SE-7</text>
<text x="37.3" y="61.8">GPIO13</text>
<text x="37.3" y="64.4">GPIO6</text>
<text x="85.1" y="61.8">GPIO20</text>
<text x="85.1" y="64.4">GPIO16</text>
<text x="145.3" y="60.6">CAM0_D0_N</text>
<text x="145.3" y="63.1">CAM0_D0_P</text>
<text x="145.3" y="65.6">GND</text>
<text x="185.3" y="60.6">CAM1_C_N</text>
<text x="185.4" y="63.1">CAM1_C_P</text>
<text x="191" y="65.6">GND</text>
<text x="252.1" y="64.9">GND</text>
<text x="37.3" y="66.9">GND</text>
<text x="37.3" y="69.4">GPIO5</text>
<text x="37.3" y="72">ID_SD</text>
<text x="85.1" y="66.9">GPIO12</text>
<text x="86.7" y="72">ID_SC</text>
<text x="88.1" y="69.4">GND</text>
<text x="145.3" y="68.2">CAM0_D1_N</text>
<text x="145.3" y="70.7">CAM0_D1_P</text>
<text x="184.1" y="68.2">CAM1_D2_N</text>
<text x="184.2" y="70.7">CAM1_D2_P</text>
<text x="244.4" y="71.3">+3V3</text>
<text x="37.3" y="74.5">GPIO11</text>
<text x="37.3" y="77.1">GPIO9</text>
<text x="86.3" y="74.5">GPIO7</text>
<text x="86.3" y="77.1">GPIO8</text>
<text x="145.3" y="73.3">GND</text>
<text x="145.3" y="75.8">CAM0_C_N</text>
<text x="184.1" y="75.8">CAM1_D3_N</text>
<text x="191" y="73.3">GND</text>
<text x="247.6" y="77.7">R10</text>
<text x="253.8" y="77.7">0R</text>
<text x="37.3" y="79.6">GND</text>
<text x="37.3" y="82.1">GPIO10</text>
<text x="85.1" y="79.6">GPIO25</text>
<text x="88.1" y="82.1">GND</text>
<text x="145.3" y="78.3">CAM0_C_P</text>
<text x="145.3" y="80.9">GND</text>
<text x="145.3" y="83.4">HDMI1_TX2_P</text>
<text x="179.5" y="80.9">HDMI1_HOTPLUG</text>
<text x="184.2" y="78.3">CAM1_D3_P</text>
<text x="184.5" y="83.4">HDMI1_SDA</text>
<text x="37.3" y="84.7">GPIO22</text>
<text x="37.3" y="87.2">GPIO27</text>
<text x="37.3" y="89.8">GPIO17</text>
<text x="85.1" y="84.7">GPIO24</text>
<text x="85.1" y="87.2">GPIO23</text>
<text x="85.1" y="89.8">GPIO18</text>
<text x="145.3" y="86">HDMI1_TX2_N</text>
<text x="145.3" y="88.5">GND</text>
<text x="184.3" y="88.5">HDMI1_CEC</text>
<text x="184.5" y="86">HDMI1_SCL</text>
<text x="251.3" y="89.1">+5V</text>
<text x="37.3" y="92.3">GND</text>
<text x="37.3" y="94.8">GPIO4</text>
<text x="85.1" y="92.3">GPIO15</text>
<text x="88.1" y="94.8">GND</text>
<text x="145.3" y="91">HDMI1_TX1_P</text>
<text x="145.3" y="93.6">HDMI1_TX1_N</text>
<text x="179.5" y="93.6">HDMI0_HOTPLUG</text>
<text x="184.3" y="91">HDMI0_CEC</text>
<text x="254.5" y="94.8">U2</text>
<text x="37.3" y="97.4">GPIO3</text>
<text x="37.3" y="99.9">GPIO2</text>
<text x="85" y="99.9">SD_CLK</text>
<text x="85.1" y="97.4">GPIO14</text>
<text x="145.3" y="96.1">GND</text>
<text x="145.3" y="98.7">HDMI1_TX0_P</text>
<text x="145.3" y="101.2">HDMI1_TX0_N</text>
<text x="184.8" y="98.7">DSI0_D0_N</text>
<text x="184.9" y="101.2">DSI0_D0_P</text>
<text x="191" y="96.1">GND</text>
<text x="254.5" y="97.4">74LVC1G07SE-7</text>
<text x="37.3" y="102.5">GND</text>
<text x="37.3" y="105">SD_CMD</text>
<text x="37.3" y="107.5">SD_DAT5</text>
<text x="84" y="105">SD_DAT3</text>
<text x="84" y="107.5">SD_DAT0</text>
<text x="88.1" y="102.5">GND</text>
<text x="145.3" y="103.7">GND</text>
<text x="145.3" y="106.3">HDMI1_CLK_P</text>
<text x="184.8" y="106.3">DSI0_D1_N</text>
<text x="191" y="103.7">GND</text>
<text x="37.3" y="110.1">GND</text>
<text x="37.3" y="112.6">SD_DAT4</text>
<text x="84" y="112.6">SD_DAT1</text>
<text x="88.1" y="110.1">GND</text>
<text x="145.3" y="108.8">HDMI1_CLK_N</text>
<text x="145.3" y="111.4">GND</text>
<text x="145.3" y="113.9">HDMI0_TX2_P</text>
<text x="184.9" y="108.8">DSI0_D1_P</text>
<text x="186" y="113.9">DSI0_C_N</text>
<text x="191" y="111.4">GND</text>
<text x="37.3" y="115.2">SD_DAT7</text>
<text x="37.3" y="117.7">SD_DAT6</text>
<text x="84" y="115.2">SD_DAT2</text>
<text x="88.1" y="117.7">GND</text>
<text x="145.3" y="116.4">HDMI0_TX2_N</text>
<text x="145.3" y="119">GND</text>
<text x="186.1" y="116.4">DSI0_C_P</text>
<text x="191" y="119">GND</text>
<text x="251.5" y="114.5">GND</text>
<text x="37.3" y="120.2">GND</text>
<text x="37.3" y="122.8">Reserved</text>
<text x="37.3" y="125.3">GPIO_VREF(1.8v/3.3v_Input)</text>
<text x="76.2" y="120.2">SD_VDD_Override</text>
<text x="80.8" y="125.3">+5v_(Input)</text>
<text x="80.9" y="122.8">SD_PWR_ON</text>
<text x="107.2" y="120.9">+5V</text>
<text x="145.3" y="121.5">HDMI0_TX1_P</text>
<text x="145.3" y="124.1">HDMI0_TX1_N</text>
<text x="184.8" y="121.5">DSI1_D0_N</text>
<text x="184.9" y="124.1">DSI1_D0_P</text>
<text x="20.2" y="127.9">+3V3</text>
<text x="37.3" y="127.9">SCL0</text>
<text x="37.3" y="130.4">SDA0</text>
<text x="80.8" y="127.9">+5v_(Input)</text>
<text x="80.8" y="130.4">+5v_(Input)</text>
<text x="145.3" y="126.6">GND</text>
<text x="145.3" y="129.1">HDMI0_TX0_P</text>
<text x="145.3" y="131.7">HDMI0_TX0_N</text>
<text x="184.8" y="129.1">DSI1_D1_N</text>
<text x="184.9" y="131.7">DSI1_D1_P</text>
<text x="191" y="126.6">GND</text>
<text x="37.3" y="132.9">+3.3v_(Output)</text>
<text x="37.3" y="135.5">+3.3v_(Output)</text>
<text x="80.8" y="132.9">+5v_(Input)</text>
<text x="80.8" y="135.5">+5v_(Input)</text>
<text x="145.3" y="134.2">GND</text>
<text x="145.3" y="136.8">HDMI0_CLK_P</text>
<text x="186" y="136.8">DSI1_C_N</text>
<text x="191" y="134.2">GND</text>
<text x="37.3" y="138">+1.8v_(Output)</text>
<text x="37.3" y="140.6">+1.8v_(Output)</text>
<text x="37.3" y="143.1">RUN_PG</text>
<text x="79.2" y="140.6">WiFi_nDisable</text>
<text x="80.7" y="143.1">BT_nDisable</text>
<text x="80.8" y="138">+5v_(Input)</text>
<text x="145.3" y="139.3">HDMI0_CLK_N</text>
<text x="145.3" y="141.8">GND</text>
<text x="186.1" y="139.3">DSI1_C_P</text>
<text x="191" y="141.8">GND</text>
<text x="37.3" y="145.6">AnalogIP1</text>
<text x="37.3" y="148.2">AnalogIP0</text>
<text x="79.6" y="148.2">nPI_LED_PWR</text>
<text x="82.8" y="145.6">nRPIBOOT</text>
<text x="145.3" y="144.4">DSI1_D3_N</text>
<text x="145.3" y="146.9">DSI1_D3_P</text>
<text x="145.3" y="149.5">GND</text>
<text x="184.8" y="144.4">DSI1_D2_N</text>
<text x="184.9" y="146.9">DSI1_D2_P</text>
<text x="191" y="149.5">GND</text>
<text x="37.3" y="153.3">nEXTRST</text>
<text x="37.3" y="150.7">GND</text>
<text x="79.4" y="150.7">Camera_GPIO</text>
<text x="82.5" y="153.3">Global_EN</text>
<text x="145.3" y="152">HDMI0_SCL</text>
<text x="184.5" y="152">HDMI0_SDA</text>
<text x="133.9" y="160.9">GND</text>
<text x="203.7" y="160.9">GND</text>
<text x="29.1" y="162.2">GND</text>
<text x="97" y="162.2">GND</text>
</g>
<g font-size="1.8" fill="#840084">
<text x="61.7" y="22.5">Hirose</text>
<text x="167.1" y="21.8">Hirose</text>
<text x="53.4" y="25">2x</text>
<text x="56.8" y="25">DF40C-100DS-0.4V</text>
<text x="158.8" y="24.4">2x</text>
<text x="162.2" y="24.4">DF40C-100DS-0.4V</text>
</g>
<g font-size="1.8" fill="#a90000">
<text x="34.9" y="27.7">2</text>
<text x="93.3" y="27.7">1</text>
<text x="140.3" y="26.4">102</text>
<text x="140.3" y="29">104</text>
<text x="196.2" y="26.4">101</text>
<text x="196.2" y="29">103</text>
<text x="34.9" y="30.2">4</text>
<text x="34.9" y="32.8">6</text>
<text x="34.9" y="35.3">8</text>
<text x="93.3" y="30.2">3</text>
<text x="93.3" y="32.8">5</text>
<text x="93.3" y="35.3">7</text>
<text x="140.3" y="31.5">106</text>
<text x="140.3" y="34">108</text>
<text x="196.2" y="31.5">105</text>
<text x="196.2" y="34">107</text>
<text x="34.2" y="37.8">10</text>
<text x="34.2" y="40.4">12</text>
<text x="92.7" y="40.4">11</text>
<text x="93.3" y="37.8">9</text>
<text x="140.3" y="36.6">110</text>
<text x="140.3" y="39.1">112</text>
<text x="140.3" y="41.7">114</text>
<text x="196.2" y="36.6">109</text>
<text x="196.2" y="39.1">111</text>
<text x="196.2" y="41.7">113</text>
<text x="34.2" y="42.9">14</text>
<text x="34.2" y="45.5">16</text>
<text x="92.7" y="42.9">13</text>
<text x="92.7" y="45.5">15</text>
<text x="140.3" y="44.2">116</text>
<text x="140.3" y="46.7">118</text>
<text x="196.2" y="44.2">115</text>
<text x="196.2" y="46.7">117</text>
<text x="34.2" y="48">18</text>
<text x="34.2" y="50.5">20</text>
<text x="34.2" y="53.1">22</text>
<text x="92.7" y="48">17</text>
<text x="92.7" y="50.5">19</text>
<text x="92.7" y="53.1">21</text>
<text x="140.3" y="49.3">120</text>
<text x="140.3" y="51.8">122</text>
<text x="196.2" y="49.3">119</text>
<text x="196.2" y="51.8">121</text>
<text x="34.2" y="55.6">24</text>
<text x="34.2" y="58.2">26</text>
<text x="92.7" y="55.6">23</text>
<text x="92.7" y="58.2">25</text>
<text x="140.3" y="54.4">124</text>
<text x="140.3" y="56.9">126</text>
<text x="140.3" y="59.4">128</text>
<text x="196.2" y="54.4">123</text>
<text x="196.2" y="56.9">125</text>
<text x="196.2" y="59.4">127</text>
<text x="34.2" y="60.7">28</text>
<text x="34.2" y="63.2">30</text>
<text x="34.2" y="65.8">32</text>
<text x="92.7" y="60.7">27</text>
<text x="92.7" y="63.2">29</text>
<text x="92.7" y="65.8">31</text>
<text x="140.3" y="62">130</text>
<text x="140.3" y="64.5">132</text>
<text x="196.2" y="62">129</text>
<text x="196.2" y="64.5">131</text>
<text x="34.2" y="68.3">34</text>
<text x="34.2" y="70.9">36</text>
<text x="92.7" y="68.3">33</text>
<text x="92.7" y="70.9">35</text>
<text x="140.3" y="67.1">134</text>
<text x="140.3" y="69.6">136</text>
<text x="196.2" y="67.1">133</text>
<text x="196.2" y="69.6">135</text>
<text x="34.2" y="73.4">38</text>
<text x="34.2" y="75.9">40</text>
<text x="92.7" y="73.4">37</text>
<text x="92.7" y="75.9">39</text>
<text x="140.3" y="72.1">138</text>
<text x="140.3" y="74.7">140</text>
<text x="140.3" y="77.2">142</text>
<text x="196.2" y="72.1">137</text>
<text x="196.2" y="74.7">139</text>
<text x="196.2" y="77.2">141</text>
<text x="34.2" y="78.5">42</text>
<text x="34.2" y="81">44</text>
<text x="34.2" y="83.6">46</text>
<text x="92.7" y="78.5">41</text>
<text x="92.7" y="81">43</text>
<text x="92.7" y="83.6">45</text>
<text x="140.3" y="79.8">144</text>
<text x="140.3" y="82.3">146</text>
<text x="196.2" y="79.8">143</text>
<text x="196.2" y="82.3">145</text>
<text x="34.2" y="86.1">48</text>
<text x="34.2" y="88.6">50</text>
<text x="92.7" y="86.1">47</text>
<text x="92.7" y="88.6">49</text>
<text x="140.3" y="84.8">148</text>
<text x="140.3" y="87.4">150</text>
<text x="140.3" y="89.9">152</text>
<text x="196.2" y="84.8">147</text>
<text x="196.2" y="87.4">149</text>
<text x="196.2" y="89.9">151</text>
<text x="34.2" y="91.2">52</text>
<text x="34.2" y="93.7">54</text>
<text x="92.7" y="91.2">51</text>
<text x="92.7" y="93.7">53</text>
<text x="140.3" y="92.5">154</text>
<text x="140.3" y="95">156</text>
<text x="196.2" y="92.5">153</text>
<text x="196.2" y="95">155</text>
<text x="34.2" y="96.3">56</text>
<text x="34.2" y="98.8">58</text>
<text x="34.2" y="101.3">60</text>
<text x="92.7" y="96.3">55</text>
<text x="92.7" y="98.8">57</text>
<text x="92.7" y="101.3">59</text>
<text x="140.3" y="97.5">158</text>
<text x="140.3" y="100.1">160</text>
<text x="196.2" y="97.5">157</text>
<text x="196.2" y="100.1">159</text>
<text x="34.2" y="103.9">62</text>
<text x="34.2" y="106.4">64</text>
<text x="92.7" y="103.9">61</text>
<text x="92.7" y="106.4">63</text>
<text x="140.3" y="102.6">162</text>
<text x="140.3" y="105.2">164</text>
<text x="140.3" y="107.7">166</text>
<text x="196.2" y="102.6">161</text>
<text x="196.2" y="105.2">163</text>
<text x="196.2" y="107.7">165</text>
<text x="34.2" y="109">66</text>
<text x="34.2" y="111.5">68</text>
<text x="92.7" y="109">65</text>
<text x="92.7" y="111.5">67</text>
<text x="140.3" y="110.2">168</text>
<text x="140.3" y="112.8">170</text>
<text x="196.2" y="110.2">167</text>
<text x="196.2" y="112.8">169</text>
<text x="34.2" y="114">70</text>
<text x="34.2" y="116.6">72</text>
<text x="34.2" y="119.1">74</text>
<text x="92.7" y="114">69</text>
<text x="92.7" y="116.6">71</text>
<text x="92.7" y="119.1">73</text>
<text x="140.3" y="115.3">172</text>
<text x="140.3" y="117.9">174</text>
<text x="196.2" y="115.3">171</text>
<text x="196.2" y="117.9">173</text>
<text x="34.2" y="121.7">76</text>
<text x="34.2" y="124.2">78</text>
<text x="92.7" y="121.7">75</text>
<text x="92.7" y="124.2">77</text>
<text x="140.3" y="120.4">176</text>
<text x="140.3" y="122.9">178</text>
<text x="140.3" y="125.5">180</text>
<text x="196.2" y="120.4">175</text>
<text x="196.2" y="122.9">177</text>
<text x="196.2" y="125.5">179</text>
<text x="34.2" y="126.7">80</text>
<text x="34.2" y="129.3">82</text>
<text x="34.2" y="131.8">84</text>
<text x="92.7" y="126.7">79</text>
<text x="92.7" y="129.3">81</text>
<text x="92.7" y="131.8">83</text>
<text x="140.3" y="128">182</text>
<text x="140.3" y="130.6">184</text>
<text x="196.2" y="128">181</text>
<text x="196.2" y="130.6">183</text>
<text x="34.2" y="134.4">86</text>
<text x="34.2" y="136.9">88</text>
<text x="92.7" y="134.4">85</text>
<text x="92.7" y="136.9">87</text>
<text x="140.3" y="133.1">186</text>
<text x="140.3" y="135.6">188</text>
<text x="196.2" y="133.1">185</text>
<text x="196.2" y="135.6">187</text>
<text x="34.2" y="139.4">90</text>
<text x="34.2" y="142">92</text>
<text x="92.7" y="139.4">89</text>
<text x="92.7" y="142">91</text>
<text x="140.3" y="138.2">190</text>
<text x="140.3" y="140.7">192</text>
<text x="140.3" y="143.3">194</text>
<text x="196.2" y="138.2">189</text>
<text x="196.2" y="140.7">191</text>
<text x="196.2" y="143.3">193</text>
<text x="34.2" y="144.5">94</text>
<text x="34.2" y="147.1">96</text>
<text x="34.2" y="149.6">98</text>
<text x="92.7" y="144.5">93</text>
<text x="92.7" y="147.1">95</text>
<text x="92.7" y="149.6">97</text>
<text x="140.3" y="145.8">196</text>
<text x="140.3" y="148.3">198</text>
<text x="196.2" y="145.8">195</text>
<text x="196.2" y="148.3">197</text>
<text x="33.6" y="152.1">100</text>
<text x="92.7" y="152.1">99</text>
<text x="140.3" y="150.9">200</text>
<text x="196.2" y="150.9">199</text>
</g>
<g font-size="1.8" fill="#0000c2">
<text x="264.9" y="25">PWR LED</text>
<text x="105.4" y="33.4">Activity</text>
<text x="113.4" y="33.4">LED</text>
</g>
<g font-size="1.8" fill="#0f0f0f">
<text x="236.2" y="51.7">nPWR_LED</text>
<text x="257.7" y="79">GPIO_VREF</text>
<text x="239.4" y="100">RUN_PG</text>
<text x="271.3" y="100">GLOBAL_EN</text>
<text x="20.3" y="124.1">GPIO_VREF</text>
<text x="23.5" y="141.9">RUN_PG</text>
<text x="99.5" y="147">nPWR_LED</text>
<text x="101.1" y="152.1">GLOBAL_EN</text>
</g>
<g font-size="1.8" fill="#725600">
<text x="15.7" y="56.7">INT_GYR3</text>
<text x="17.1" y="59.3">SPI1_MISO</text>
<text x="102.4" y="59.3">SPI1_SCLK</text>
<text x="15.7" y="61.8">INT_ACC3</text>
<text x="20.2" y="64.4">SDA4</text>
<text x="102.4" y="61.8">SPI1_MOSI</text>
<text x="15.7" y="69.4">INT_ACC2</text>
<text x="17.3" y="72">ID_SDA</text>
<text x="105" y="66.9">INT_GYR2</text>
<text x="105.6" y="72">ID_SCL</text>
<text x="15.7" y="74.5">INT_ACC1</text>
<text x="15.7" y="77.1">INT_GYR1</text>
<text x="102.4" y="77.1">SPI1_CE1</text>
<text x="104.3" y="74.5">SCL4</text>
<text x="15.7" y="82.1">INT_ACC0</text>
<text x="102.4" y="79.6">INT_CAN1</text>
<text x="102.4" y="84.7">INT_CAN0</text>
<text x="102.4" y="89.8">SPI1_CE0</text>
<text x="15.7" y="94.8">INT_GYR0</text>
<text x="20.2" y="99.9">SDA3</text>
<text x="20.3" y="97.4">SCL3</text>
</g>
<g font-size="1.8" fill="#989898">
<text x="264.8" y="106.3">R12</text>
<text x="266" y="104.4">R</text>
</g>
<g font-size="1.4" fill="#a90000">
<text x="247.7" y="51.8">2</text>
<text x="253.7" y="50.1" transform="rotate(-90 253.7 50.1)">5</text>
<text x="257.8" y="51.8">4</text>
<text x="253.7" y="55.2" transform="rotate(-90 253.7 55.2)">3</text>
<text x="247" y="100.1">2</text>
<text x="253.1" y="98.4" transform="rotate(-90 253.1 98.4)">5</text>
<text x="257.2" y="100.1">4</text>
<text x="253.1" y="103.5" transform="rotate(-90 253.1 103.5)">3</text>
</g>
<g font-size="1.4" fill="#006464">
<text x="254.7" y="49" transform="rotate(-90 254.7 49)">VCC</text>
<text x="254.7" y="58.5" transform="rotate(-90 254.7 58.5)">GND</text>
<text x="254.1" y="97.3" transform="rotate(-90 254.1 97.3)">VCC</text>
<text x="254.1" y="106.7" transform="rotate(-90 254.1 106.7)">GND</text>
</g>
</svg>
